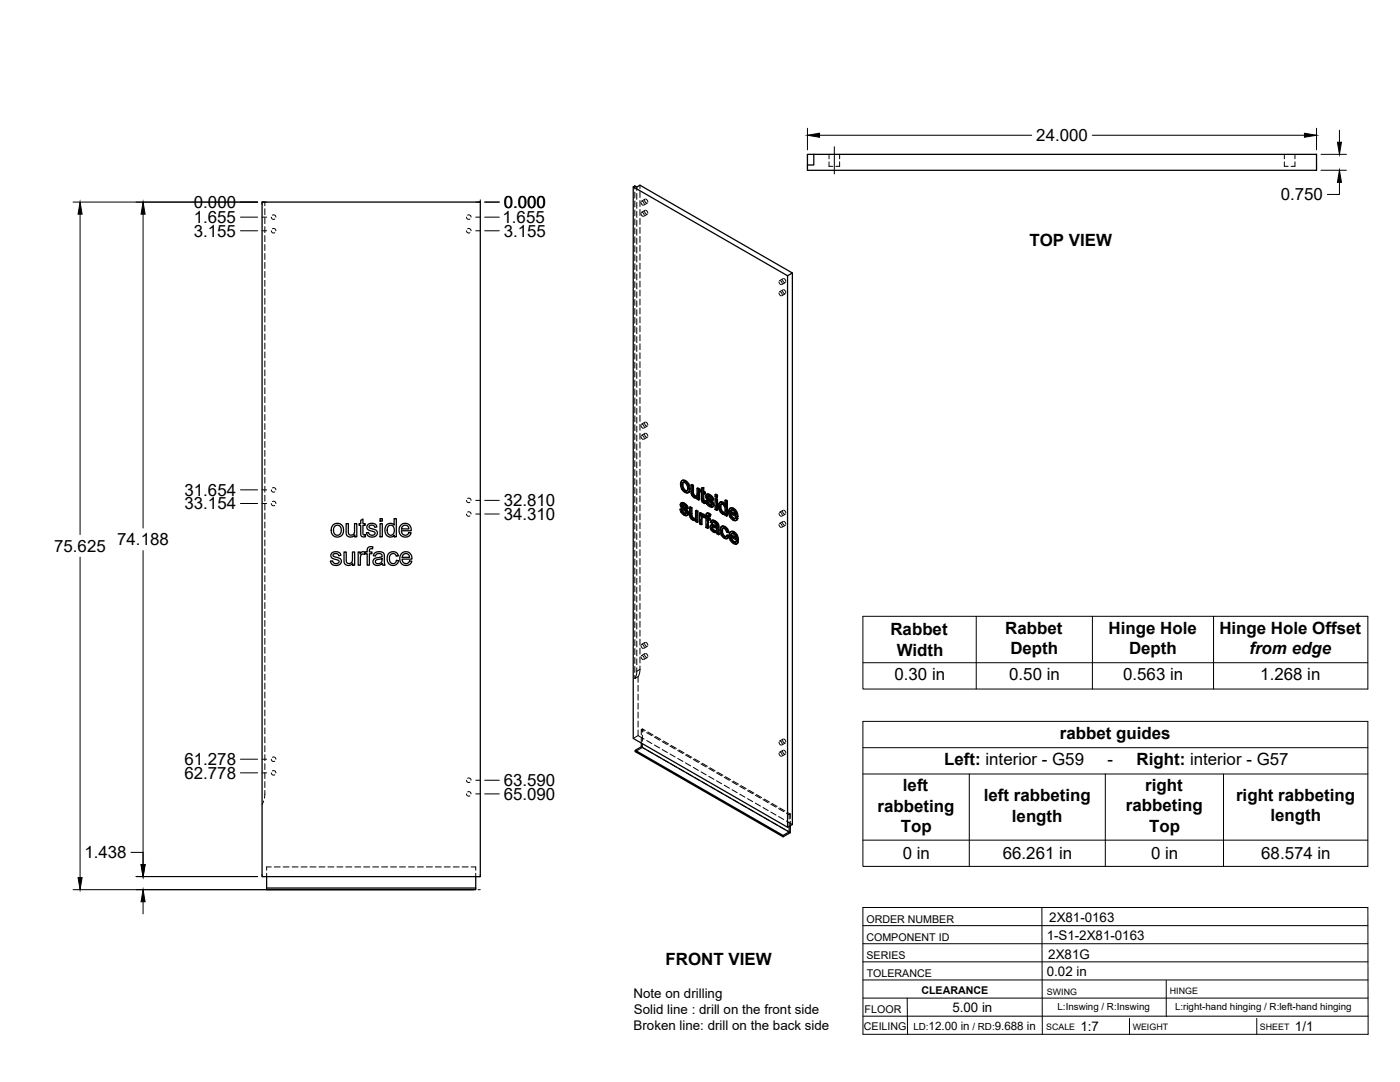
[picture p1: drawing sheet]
<svg xmlns="http://www.w3.org/2000/svg" width="559mm" height="432mm" viewBox="0 0 559 432" stroke-linecap="round" stroke-linejoin="round" font-family="sans-serif">
<!-- layer: Visible -->
<g fill="none" stroke="#000" stroke-width=".51">
<path d="M252.8 74.6v220.1l61.5 35.4v-220.1M324.8 61.6h-2.5v4.2h2.5v-4.2h200.7v6.4h-203.2v-2.2M104.6 80.6h87.1v269.2h-87.1zM316.3 108.9l-2 1.1-61.5-35.4 .6-.4 .8 .5 1.2-.8 60.9 35v220.1l-2 1.1M272.2 191.8l.7-.2 .8 .2zM272.2 191.8l-.6 1.1 .5 2.3 1.5 1.4 .8 .1 .5-.3M272.3 193.6l.3 1.4M272.6 195l.3-.1 .8 .8-.3 .2zM272.8 192.5l-.2 .9M272.9 194.9l-.3-1.5-.3 .1 .2-.8 .5-.2 .9 .5 .5 1.4-.2 1.4-.8 .1M273.4 192l1 1a1.88 1.88 0 0 1 1 2M273.7 195.7l.5 .2"/>
<path d="M273.7 191.8l1.2 1.3M274.6 193.3l.5 1.9 .3-.2-.2 1.2M275.1 195.2l-.2 1.2 .3-.2-.6 .5M275.8 193.5l.7 .4 .3-.2v3.2M276.5 193.9v3.1l.3-.1 .3 .6M276.5 197.1l.3 .6 .3-.2 .5 .4M276.8 197.7l.4 .4h.9l-.3 .1M276.8 193.7l-.6-.4-.4 .2v2.9l.3 1.1 .8 1a.97 .97 0 0 0 1.4 .1v.6l.5 .4M277.2 198.1l.6 .1M278.2 194.9l.6 .4 .4-.2v4.3l-.4 .2v-4.3M278.3 198.6l-.3 .2M279.2 195.1l-.7-.4-.3 .2v2.6l-.4 .7"/>
<path d="M280 195.5l-.5 .1v.6l.5 .3v3.3l.6 .8 .7 .4 .3-.2-.1-.7h-.6M280 194.8l.9-.2v1.5M280.6 194.8v1.5l.3-.2 .6 .3M280.6 196.3l.6 .3 .3-.2v.6l-.3 .2v-.6M280.6 199.7l.7 .2M280.7 200l.8 .1M280.9 194.6l-.9 .2v1.1l-.5-.3M280.9 197v2.6M281.2 197.2l-.6-.4v2.8l.4 .2M281.6 199.8l.6 .3M282.1 197.3l.7-.1 .6 .2M282.3 198.3l.6 .4"/>
<path d="M282.4 198.6l.2 .3a1.23 1.23 0 0 1 1.4 .8l.4 .4M282.4 197.1l-.4 .3M282.5 197.4h.9l.7 .6M282.5 199.9l-.9-.1 .7 1.6 1.3 .9 .9-.1M282.6 198.9l1.5 1.4 .3-.2 .4 .6M282.6 198v.1M282.7 198.4l-.4-.3 1 .3 .6 1 .6 .2M282.8 197.2l-.9 .3-.2 .9 .5 .9 1.7 1.7-.1 .7M283 197.6l.8 .6 .3-.2 .5 .6M283.8 198.2l.5 .6 .3-.2 .2 .9-.3 .1-.2-.8M285.4 199l.3-.1 .7 .3-.4 .2zM285.4 197.4l.3-.2 .7 .4-.4 .2z"/>
<path d="M285.4 199v4.3l.6 .4M285.4 197.4v.8l.6 .4M286.4 199.2v4.3l-.4 .2v-4.3M286.4 197.6v.8l-.4 .2v-.8M289.4 199.7l.6 .3 .3-.1v5.9l-.3 .2v-6M290.3 199.9l-.6-.4-.3 .2v2.1l-.5-.7M133 209.4l1.4-.5a2.66 2.66 0 0 1 2.7 3.7 2.66 2.66 0 0 1-4.5 .6l-.4-1.2a2.87 2.87 0 0 1 .8-2.6zM133.6 210.1l1.1-.5 .6 .1 .6 .6 .3 1.8-.3 .8-.6 .6h-1.3l-.6-.6-.3-1.5zM138.2 209h.8l.1 3.7a1.31 1.31 0 0 0 1.7 .7 1.31 1.31 0 0 0 .7-1.6v-2.8h.9v5.2h-.8v-.8a1.87 1.87 0 0 1-2.2 .9 1.87 1.87 0 0 1-1.2-2.1zM144 207.7l.9-.6v1.9h.9v.7h-.9v3.3l.2 .4h.7l.1 .8h-1.3l-.5-.5-.1-4h-.7v-.7h.7zM146.8 209.4l1.6-.5a1.73 1.73 0 0 1 2 1.4l-.8 .1a1.17 1.17 0 0 0-1.1-.9 1.17 1.17 0 0 0-1.2 .9l.4 .4 2.1 .6a1.59 1.59 0 0 1 .7 2 1.59 1.59 0 0 1-2 .9l-1.5-.3-.7-1.4 .9-.1 .2 .6 .6 .5 1.4-.2a.82 .82 0 0 0 .2-1.1 .82 .82 0 0 0-1.1-.3l-1-.3a1.37 1.37 0 0 1-.7-2.3zM151.7 209h.9v5.2h-.9z"/>
<path d="M151.7 207h.9v1h-.9zM154.3 209.5l1.1-.6a1.86 1.86 0 0 1 1.9 .7v-2.6h.9v7.2h-.8v-.6a2.16 2.16 0 0 1-2.7 .4 2.16 2.16 0 0 1-1.1-2.4zM154.9 210.1l1.3-.5 1 1v2l-.7 .9h-1l-.9-1v-1.4zM160 209.6l1-.7h1.5l1 .7 .5 1 .1 1.2h-3.9l.2 1 .9 .7a1.43 1.43 0 0 0 1.9-1l.9 .1-.4 .9-1 .7h-1.7l-1-.6-.6-.9-.1-1.4zM160.7 210l.6-.4 1.1 .1 .6 .6 .2 .8h-2.9zM271.4 203.2l.6 .3M271.9 200.7l.8-.1 .5 .2M272 203.5l.4-.2 .2 .9-.3 .1zM272.1 201.7l.7 .4M272.2 202l.2 .3a1.21 1.21 0 0 1 1.5 .9l.4 .3M272.3 200.6l-.5 .2M272.3 204.3l.7 .6h.8"/>
<path d="M272.3 200.8h.9l.8 .6M272.4 203.3l-1-.1 .7 1.6 1.3 .9 .9-.1M272.4 202.3l1.5 1.4 .4-.2 .4 .7M272.5 201.4l-.1 .1M272.5 201.8l-.3-.3 1 .3 .5 1 .7 .3M272.6 204.2l.7 .6M272.7 200.6l-1 .3-.2 .8 .6 1 1.6 1.7-.1 .7M272.9 201l.7 .6 .4-.2 .5 .7M273 204.9l.6 .2M273.6 201.6l.6 .6 .3-.1 .2 .8-.3 .2-.2-.9M273.7 205.1h-.1M273.9 203.7l.4 .6 .4-.1 .1 .7"/>
<path d="M274.3 204.3l.2 .7 .3-.1-.2 .5M274.5 205l-.2 .6 .3-.2-.4 .4M275.2 202.4l.7 .4 .3-.2v3.2M275.9 202.8v3.1l.3-.1 .3 .6M275.9 206l.3 .6 .3-.2 .4 .4M276.2 206.6l.4 .4h.9M276.2 202.6l-.7-.4-.3 .2v3l.3 1.1 .8 .9a.97 .97 0 0 0 1.4 .1M276.6 207l.6 .2M277.5 207l-.3 .2M277.6 203.8l.7 .4 .3-.2v4.3l-.3 .2v-4.3M277.7 207.5v.7l.6 .3M277.7 207.5l-.2 .2"/>
<path d="M278.6 204l-.7-.4-.3 .2v2.7l-.4 .7M279.2 204.7l.6 .4 .3-.2v.5l.4-.2M279.8 205.1v.6l.7-.5 .4 .1M280 206.4l.2 2.8-.3 .2v-2.2M280.1 204.9l-.6-.3-.3 .1v4.3l.7 .4M280.2 205.3h.7l.6 .4M280.3 206.1v.1M280.6 205.4l.6 .5M281 206.6l-.8-.5-.2 .3 .3-.2-.1 .8M281.2 200.3l.1 .7M281.2 206.5l.6 .3v3.7l.6 .4M281.2 206.5v-.4l-.2 .5"/>
<path d="M281.2 206.5l-.2 .1M282.2 204.9h.9l.6 .4M282.2 200.1l.3-.2 .3 .8-.3 .2zM282.4 206.6l.7 .4 .3-.2v.6l-.3 .1v-.5M282.5 204.7l-.5 .2M282.5 200.9l.6 .6h.9M282.7 207.3v3.4l-.3 .2v-3.8l.7 .4M282.7 205.7v.7M282.8 205.1l.6 .4 .3-.2-.4 .8 .1-.6M282.8 200.7l.7 .7M283.1 204.9l-.6-.2-.5 .2-.2 1.3-.6-.3 .6-.1M283.2 201.5l.6 .2"/>
<path d="M283.3 206.1a.45 .45 0 0 0-.5-.5 .45 .45 0 0 0-.4 .6v.4l.3-.2 .7 .4M283.8 209.6l.8-.2 1.4 .5M283.9 201.7h-.1M284.1 210.7l.2 .6 .3-.2 .5 .5M284.1 200.3l.4 .6 .3-.2 .2 .8M284.2 210.4l-.1 .3 .3-.2 .2 .6M284.2 209.4l-.5 .2M284.3 211.3l.5 .5h1h-1M284.3 210.3l-.1 .1M284.4 207.7l.8 .4 .3-.2 .8 .6M284.4 210.3l.6 .2a.79 .79 0 0 1 .9 .2 .79 .79 0 0 1 0 1l-.4 .3M284.4 210.3l-.2 .1"/>
<path d="M284.4 210.3v.2M284.5 200.9l.2 .7 .3-.1-.2 .5M284.5 208.4l-.4 .5 .2-.4 .5-.1 1.1 1a.48 .48 0 0 1 0 .8 .48 .48 0 0 1-.7-.3l-.9-.3M284.6 209.4l-1 .3-.2 1 .6 1 1.2 .8a.64 .64 0 0 1 1 .5l.6 .4M284.7 201.6l-.2 .6 .3-.2-.5 .4M284.7 207.6l-.8 .2M285.2 208.1l.8 .5 .3-.1 .4 .5M285.5 207.9l-.8-.3-.9 .3-.3 .5 .6 .5M286 208.6l.4 .6 .3-.2 .2 .7M286.4 209.2l.2 .6 .3-.1 .1 2.9M286.6 209.8l.1 3 .3-.2 .1 .6-.3 .2-.1-.6M287.4 202.4l.3 1.4"/>
<path d="M287.5 200.4h1.2l.6 .6M287.7 201.3h.7l.7 .8 .3 1.3-.3 1.2M287.7 201.3l-.3 1.1 .3-.2 .3 1.4M287.7 203.8l.3-.2 .8 .8-.4 .2zM287.8 201.2l-.1 .1M287.8 200.3l-.5 .2M288 201.1l-.3 1.1M288.1 212l.3 1.4 .3-.2 .7 .8M288.2 210.1l.9 .2 .3-.2 1 1M288.4 213.4l.7 .8h.8M288.4 200.6l.5 .5h.5M288.4 204.6h.7"/>
<path d="M288.5 209.9l-.6 .3M288.6 210.8l-.2 1M288.7 200.4l-.8-.2-.8 .4-.3 2.1 1 2 1 .6 .6-.2v.5l.6 .4M288.8 204.4l.4 .1M289.1 210.3l.8 .7a1.38 1.38 0 0 1 1 1.4l-.3 .1-.5-1.3M289.4 205.1l-.2 .2M289.4 210.1l-.9-.2-.8 .4-.3 1.9 .5 1.3 .6 .9 1 .6h.6M290 213.7l.6 .4M290.6 212.5l-.6-.2-.7-1.3-.9-.2-.3 1.2 .3-.2 .3 1.4M290.6 214.1l.4-.1-.2 .5-.7 .5zM291 214l-.7-.5-.6 .8-.6-.1M291.3 202.9h.9a1.9 1.9 0 0 1 1.8 1.2"/>
<path d="M291.5 204.3l2 1.2-.3-1.1-.9-.9-.6 .2-.2 .6 .3-.2 1.7 1M291.5 212.3h.9a1.89 1.89 0 0 1 1.9 1.2M291.7 213.6l2.1 1.2-.9-1.6a.7 .7 0 0 0-.8-.3 .7 .7 0 0 0-.4 .7l.3-.2 1.7 1M291.8 206.1l.8 .8h.8M291.8 205l.3 .9M292 203.5l-.2 .6M292 215.5l.8 .8h.8M292 214.4l.3 .9M292.2 212.9l-.2 .5M292.5 203l1 1a1.97 1.97 0 0 1 1 2.1M292.6 206.9l.6 .2M292.7 212.4l1 1a1.83 1.83 0 0 1 1 1.8v.2"/>
<path d="M292.8 216.3l.5 .2M292.8 202.8l-.8-.2-1 .7-.2 1.3 .3 1.2 .7 1.1 1.2 .9h.7l.8-.9M293 212.2l-.8-.2-1 .5-.2 1.4 .3 1.3 .8 1.3 1.2 .7 .7-.1 .7-.8M293.3 207l-.1 .1M293.5 216.4l-.2 .1M293.5 206.6l.7 .5M293.7 204.3l.5 1.9 .3-.1-.3 .1M293.7 216l.7 .5M293.9 213.7l.5 1.9 .3-.2-.3 .2M294.2 206.4l-2.8-1.6 .4 1.3 .3-.2 .8 .9M294.4 215.8l-2.8-1.6 .4 1.3 .3-.2 .8 .8M294.5 206.9l-.7 .8"/>
<path d="M294.5 206.9l-.6-.5-.7 .7M294.7 216.3l-.7 .8M294.7 216.3l-.7-.5-.7 .7M132.4 220.7l1.6-.5a1.73 1.73 0 0 1 2.1 1.4l-.9 .2a1.21 1.21 0 0 0-1.1-.9 1.21 1.21 0 0 0-1.2 .8l.4 .4 2.1 .6a1.59 1.59 0 0 1 .7 2.1 1.59 1.59 0 0 1-1.9 .9l-1.5-.4-.8-1.3 .9-.2 .2 .7 .6 .4 1.4-.2a.82 .82 0 0 0 .2-1.1 .82 .82 0 0 0-1-.3l-1.1-.3a1.37 1.37 0 0 1-.7-2.3zM137.3 220.3h.9v3.8a1.31 1.31 0 0 0 1.7 .7 1.31 1.31 0 0 0 .8-1.7v-2.8h.9v5.3h-.8v-.8a1.87 1.87 0 0 1-2.3 .8 1.87 1.87 0 0 1-1.2-2.1zM143 220.3h.8v.8a1.27 1.27 0 0 1 2-.7l.8-.1v-1.2a1.55 1.55 0 0 1 2.2-.9l-.1 .8a.81 .81 0 0 0-.9 0 .81 .81 0 0 0-.4 .8v.5h1.1v.7h-1.1v4.6h-.8v-4.6h-.8v-.4l-.3 .7-.5-.2a1.23 1.23 0 0 0-1.2 1.7v2.8h-.8zM149.5 220.8l1.6-.6 1.2 .1 .8 .4 .6 4.9h-.9l-.2-.7-1.2 .7h-1.2l-.9-.4-.4-.7a1.74 1.74 0 0 1 2-2l.6-.1a.8 .8 0 0 0 1-.8 .8 .8 0 0 0-1.1-.7l-1 .2-.5 .8-.9-.1zM150.1 223.5l2.4-.6a1.59 1.59 0 0 1-.6 1.8 1.59 1.59 0 0 1-1.9-.1l-.2-.5zM155.2 220.9l1-.6h1.5l.9 .6 .4 .9-.8 .2a1.47 1.47 0 0 0-2-.9 1.47 1.47 0 0 0-.8 2l.2 .9 .7 .8h1.2l.7-1.2 .9 .1-.4 1.1a2.47 2.47 0 0 1-3.2 .4 2.47 2.47 0 0 1-.9-3.1zM160.3 220.9l1-.6h1.5l.9 .6 .6 1.1 .1 1.1h-3.9l.2 1 .8 .7a1.43 1.43 0 0 0 2-.9l.9 .1-.4 .7-1 .8-1.7 .1-1-.6-.7-1.8v-1.1zM161 221.3l.6-.3h1l.6 .5 .3 .9h-3zM256 296.5v1.5l-2.4 1.4v.6l59 33.9v-.5l-59-34"/>
<path d="M256 298l59 34-2.4 1.4M315 329.8v2.2M315.4 329.5v2.8l-2.8 1.6M106.4 349.8v5.2h83.5v-.6h-83.5M189.9 349.8v4.6"/>
</g>
<!-- layer: Hidden -->
<g fill="none" stroke="#000" stroke-width=".4">
<path d="M253.4 74.2v1.3M253.4 76.6v2.4M254.2 74.7v1.3M254.2 77.2v2.4M255.4 73.9v1.4M255.4 76.5v2.3M257.3 79.9l.2 .7 .6 .5M257.5 79.5l-1.5 .8M257.7 79.4l.7 .6 .2 .6M330.9 64.6v1.8h1.5M330.9 61.6v1.8M335.1 64.6v1.8h-1.5"/>
<path d="M335.1 61.6v1.8M512.6 64.6v1.8h1.6M512.6 61.6v1.8M516.9 64.6v1.8h-1.6M516.9 61.6v1.8M105.7 80.6v1.5M105.7 83.3v2.4M105.7 86.9v2.4M105.7 90.4v2.4M105.7 94v2.4M105.7 97.6v2.4M108.3 92.1l.5 .8h.9"/>
<path d="M108.3 86.7l.5 .7h.9M108.8 91.3l.9 .1 .4 .7M108.8 85.9h.9l.4 .8M186.2 92.1l.4 .8h1M186.2 86.7l.4 .7h1M186.6 91.3l1 .1 .4 .7M186.6 85.9h1l.4 .8M253.4 80.2v2.4M253.4 83.8v2.4M253.4 87.4v2.3M253.4 90.9v2.4M253.4 94.5v2.4"/>
<path d="M253.4 98.1v2.4M254.2 80.8v2.3M254.2 84.3v2.4M254.2 87.9v2.4M254.2 91.5v2.4M254.2 95.1v2.3M254.2 98.6v2.4M255.4 80v2.4M255.4 83.6v2.4M255.4 87.2v2.4M255.4 90.7v2.4M255.4 94.3v2.4"/>
<path d="M255.4 97.9v2.4M255.8 85.2l.4 .8 .5 .4M255.8 80.7l.4 .8 .5 .4M256.3 84.7l.6 .5 .2 .7M256.3 80.3l.6 .4 .2 .7M257.3 84.3l.2 .7 .6 .5M257.5 83.9l-1.5 .9M257.7 83.9l.7 .6 .2 .6M258.4 85.5l-1.5 .8M258.4 81l-1.5 .9M105.7 101.2v2.3M105.7 104.7v2.4"/>
<path d="M105.7 108.3v2.4M105.7 111.9v2.4M105.7 115.5v2.3M105.7 119v2.4M253.4 101.7v2.3M253.4 105.2v2.4M253.4 108.8v2.4M253.4 112.4v2.3M253.4 116v2.3M253.4 119.5v2.4M254.2 102.2v2.4M254.2 105.8v2.4"/>
<path d="M254.2 109.3v2.4M254.2 112.9v2.4M254.2 116.5v2.4M255.4 101.5v2.3M255.4 105v2.4M255.4 108.6v2.4M255.4 112.2v2.4M255.4 115.7v2.4M255.4 119.3v2.4M310.9 116.9l.2 .7 .7 .5M310.9 112.4l.2 .7 .7 .5M311.4 116.4l.6 .5 .2 .7"/>
<path d="M311.4 112l.6 .4 .2 .8M312.4 116.1l.2 .6 .6 .5M312.4 111.6l.2 .7 .6 .5M312.6 115.6l-1.5 .9M312.6 111.2l-1.5 .8M312.8 115.6l.6 .4 .2 .8M312.8 111.2l.6 .4 .2 .7M313.5 117.2l-1.5 .8M313.5 112.8l-1.5 .8M105.7 122.6v2.4M105.7 126.2v2.3M105.7 129.8v2.3"/>
<path d="M105.7 133.3v2.4M105.7 136.9v2.4M253.4 123.1v2.4M253.4 126.7v2.3M253.4 130.2v2.4M253.4 133.8v2.4M253.4 137.4v2.4M254.2 120.1v2.3M254.2 123.6v2.4M254.2 127.2v2.4M254.2 130.8v2.4M254.2 134.3v2.4"/>
<path d="M254.2 137.9v2.4M255.4 122.9v2.4M255.4 126.5v2.3M255.4 130v2.4M255.4 133.6v2.4M255.4 137.2v2.4M105.7 140.5v2.3M105.7 144v2.4M105.7 147.6v2.4M105.7 151.2v2.3M105.7 154.7v2.4M105.7 158.3v2.4"/>
<path d="M253.4 140.9v2.4M253.4 144.5v2.4M253.4 148.1v2.4M253.4 151.7v2.4M253.4 155.2v2.4M253.4 158.8v2.4M254.2 141.5v2.4M254.2 145.1v2.3M254.2 148.6v2.4M254.2 152.2v2.4M254.2 155.8v2.4M254.2 159.3v2.4"/>
<path d="M255.4 140.8v2.3M255.4 144.3v2.4M255.4 147.9v2.4M255.4 151.5v2.4M255.4 155v2.4M255.4 158.6v2.4M105.7 161.9v2.4M105.7 165.5v2.3M105.7 169v2.4M105.7 172.6v2.4M105.7 176.2v2.4M105.7 179.7v2.4"/>
<path d="M253.4 162.4v2.4M253.4 165.9v2.4M253.4 169.5v2.4M253.4 173.1v2.4M253.4 176.7v2.3M254.2 162.9v2.4M254.2 166.5v2.4M254.2 170.1v2.3M254.2 173.6v2.4M254.2 177.2v2.4M255.4 162.2v2.4M255.4 165.8v2.3"/>
<path d="M255.4 169.3v2.4M255.4 172.9v2.4M255.4 176.5v2.4M255.8 174.2l.4 .8 .5 .3M255.8 169.7l.4 .8 .5 .4M256.3 173.7l.6 .4 .2 .8M256.3 169.3l.6 .4 .2 .8M257.3 173.3l.2 .7 .6 .5M257.3 168.9l.2 .7 .6 .5M257.5 172.9l-1.5 .9M257.5 168.5l-1.5 .8M257.7 172.9l.7 .6 .2 .6"/>
<path d="M257.7 168.4l.7 .6 .2 .6M258.4 174.5l-1.5 .8M258.4 170l-1.5 .9M105.7 183.3v2.4M105.7 186.9v2.4M105.7 190.5v2.3M105.7 194v2.4M105.7 197.6v2.4M108.3 195.5l.3 .7 1.1 .1M108.8 194.7l.9 .1 .4 .7M186.2 199.7l.4 .8h1M186.6 198.9h1l.4 .8"/>
<path d="M253.4 180.2v2.4M253.4 183.8v2.4M253.4 187.4v2.4M253.4 191v2.3M253.4 194.5v2.4M253.4 198.1v2.4M254.2 180.8v2.4M254.2 184.4v2.3M254.2 187.9v2.4M254.2 191.5v2.4M254.2 195.1v2.4M254.2 198.6v2.4"/>
<path d="M255.4 180v2.4M255.4 183.6v2.4M255.4 187.2v2.4M255.4 190.8v2.3M255.4 194.3v2.4M255.4 197.9v2.4M271.9 193.1l.5 1.9-.3 .2M272.4 195l1.3 1.3-.3 .2M272.5 191.6l-.9 1.7M272.8 192.5l-.2 .1M272.9 192.4h.8l-.3 .2M273.7 192.4l.8 .9-.3 .2"/>
<path d="M273.7 196.3l.9 .3-.3 .1M274.5 195.7l-.3 .2M274.5 193.3l.3 1.4-.3 .2M274.8 194.7l-.1 .8-.5 .4M274.9 196.5l-.3 .1M276.2 193.3v3.4l-.3 .2M276.2 196.7l.2 .7-.3 .1M276.4 197.4l.4 .6-.3 .1M276.8 198l.6 .5-.3 .1M277.4 198.5l.7 .2 .5-.3-.3 .2M278.1 198.1h.1M278.3 198l-.4 .2"/>
<path d="M278.4 198.6h-.1M278.4 197.8l-.3 .3M278.5 194.7v2.8l-.4 .5M278.6 198.4v.7l-.3 .1M278.6 199.1l.6 .3M279.8 196l.5 .3-.3 .2M279.8 195.4v.6l-.3 .2M280 195.5l.3 .2M280.3 196.3l.1 3.3-.4 .2M280.3 194.6v1.1l-.3 .2M280.4 199.6l.2 .5-.3 .2M280.6 196.8l.3-.2v.4"/>
<path d="M280.9 196.6l.6 .4M281.9 199.7l.5 1.3-.3 .1M282 197.8l.1 .7-.3 .2M282.1 197.4l-.4 .6M282.1 198.5l.5 .6-.4 .2M282.3 197.2l-.5 .4M282.5 198l.3-.2-.2 .2M282.6 199.1l1.5 1.6-.3 .2M282.7 197.9l-.3 .1M282.8 197.8l.6 .2-.3 .2M283.4 198l.6 .5-.3 .2M284 198.5l.2 .7-.3 .2"/>
<path d="M284.2 199.2l.6 .3M285.7 197.2v.9l-.3 .1M285.7 198.9v1.5M285.7 198.1l.7 .3M289.7 199.5v2.1l-.3 .2M105.7 201.2v2.4M105.7 204.7v2.4M105.7 208.3v2.4M105.7 211.9v2.4M105.7 215.5v2.3M105.7 219v2.4M108.3 201l.6 .8 .8-.1"/>
<path d="M108.8 200.2h.9l.4 .7M186.2 205.1l.4 .8h1M186.6 204.3l1 .1 .4 .7M253.4 201.7v2.3M253.4 205.3v2.3M253.4 208.8v2.4M253.4 212.4v2.4M253.4 216v2.3M253.4 219.5v2.4M254.2 202.2v2.4M254.2 205.8v2.4M254.2 209.4v2.4"/>
<path d="M254.2 212.9v2.4M254.2 216.5v2.4M255.4 201.5v2.4M255.4 205v2.4M255.4 208.6v2.4M255.4 212.2v2.4M255.4 215.8v2.3M255.4 219.3v2.4M271.7 203.1l.5 1.3-.3 .2M271.8 201.3l.2 .6-.3 .2M271.9 200.8l-.4 .6M272 201.9l.4 .6-.3 .2"/>
<path d="M272.1 200.6l-.5 .4M272.2 204.4l1.1 1-.3 .1M272.3 201.4l.3-.2-.1 .2M272.4 202.5l1.6 1.6-.3 .2M272.6 201.3l-.4 .2M272.6 201.2l.6 .2-.3 .2M273.2 201.4l.6 .6-.3 .1M273.3 205.4l.8 .2-.3 .2M273.8 204.9h.2M273.8 202l.3 .6-.4 .2M274 204.1l.2 .5-.3 .1M274 204.9l-.3 .2 .3-.2"/>
<path d="M274.1 202.6l.6 .3M274.2 204.6l-.2 .3M274.5 205.6h-.4M275.5 202.2l.1 3.4-.3 .2M275.6 205.6l.2 .7-.3 .2M275.8 206.3l.4 .6-.3 .2M276.2 206.9l.6 .5-.3 .2M276.8 207.4l.7 .2 .5-.3-.2 .2M277.5 207h.1M277.7 206.9l-.4 .2M277.8 206.7l-.3 .3M277.9 203.6v2.6l-.4 .7"/>
<path d="M278 207.3v.7l-.3 .2M278 208l.6 .3M279.5 207.3v1.6l-.3 .1M279.5 208.9l.7 .3M279.5 204.6v1.5M280.1 206.1l.8-.1-.3 .2M280.1 205.4v.1M280.3 206.1l.2-.2-.3 .2M280.4 205.2l-.6 .5M280.6 200.1l.5 .5-.3 .1M280.9 206l.4 .4M281.1 200.6l.5 .2"/>
<path d="M281.2 206.1l.3-.2-.2 .5M281.5 205.7v.1M281.5 206.3l.6 .3-.3 .2M281.5 205.9l-.2 .5M281.5 205.7l-.3 .3M281.8 205.8l.3 .2M282.1 209v1.3l-.3 .2M282.1 210.3l.6 .4M282.1 206.6v1.3M282.2 205l-.1 1-.3 .2M282.3 204.7l-.5 .4M282.4 201l1.1 1-.3 .1"/>
<path d="M282.4 207.1l.3-.2v.4M282.5 205.7l.4-.2-.2 .2M282.7 206.9l.7 .5M282.9 205.5l.4 .1-.4 .2M283.3 205.6l.3 .3M283.5 202l.8 .2-.3 .2M283.7 210.1l.4 1.1-.4 .2M283.8 208.2l.6 .5M283.8 209.6l-.4 .7M284 201.5h.1M284 209.4l-.5 .4M284.1 211.2l.9 .9-.3 .2"/>
<path d="M284.1 207.7l-.6 .7M284.1 200.7l.2 .5-.3 .1M284.2 201.5l-.3 .2 .2-.2M284.2 207.6l-.4 .3M284.3 201.2l-.2 .3M284.4 208.4l.4-.2-.3 .2M284.5 210.2l.2-.1zM284.5 210.2l-.2 .1M284.6 210.1l-.4 .2M284.6 202.2h-.3M284.7 210.1l1.6 .5-.3 .2M284.8 208.2l.6 .2-.3 .2"/>
<path d="M285 212.1l.7 .2-.3 .2M285.4 208.4l.7 .7-.3 .2M285.7 212.3l.7-.1-.4 .2M285.7 201.6v1.6l-.3 .1M285.7 203.2l.7 .3M286 209.9l.3 .1M286 211.7l-.3 .2M286.1 209.1l.2 .7-.3 .2M286.2 211.5l-.4 .3M286.3 210.6l-.1 .9-.3 .2M286.3 209.8l-.3 .4M286.4 212.2l.1 .7-.3 .1"/>
<path d="M286.5 212.9l.6 .3M287.1 201.8l.2 1.3-.3 .2M287.3 200.7l-.2 1.1-.3 .2M287.3 203.1l.6 1.1-.4 .2M287.6 200.3l-.6 .6M287.7 211.4l.5 2-.3 .1M287.9 204.2l.8 .8-.3 .1M287.9 210.3l-.2 1.1-.3 .2M288 201.1h.7l-.3 .2M288 201.1l-.2 .1M288 201.1h.1M288.1 201l-.3 .2"/>
<path d="M288.2 213.4l1.2 1.2-.3 .2M288.2 210l-.6 .5M288.6 210.8l-.2 .1M288.7 210.7l.8 .1-.4 .1M288.7 205l.6 .1 .4-.2-.3 .2M288.7 201.1l.8 .8-.4 .2M289.4 201.1l.3 .5M289.4 214.6l1 .2M289.5 210.8l.5 .5-.3 .2M289.5 201.9l.3 1.5-.4 .2M289.5 205.1h-.1M289.7 204.9v.6l-.3 .1"/>
<path d="M289.7 205.5l.6 .3M289.8 203.4l-.2 .7-.4 .4 .3-.1M290 211.3l.3 .8-.3 .2M290 214.1l-.1 .1M290.3 212.1l.6 .3M290.3 213.5l-.6 .8M291.1 204.1l.5 1.9-.3 .2M291.3 213.5l.5 1.9-.3 .2M291.4 204.8l.4-.1v.3M291.6 206l1.3 1.4-.4 .1M291.6 202.7l-.8 1.6M291.6 214.2l.4-.2v.4"/>
<path d="M291.8 204.7l2.7 1.5M291.8 215.4l1.3 1.3-.3 .2M291.8 212.1l-.8 1.6M292 214l2.7 1.6M292 203.5l-.2 .1M292.1 203.4l.7 .1-.3 .1M292.2 212.9h-.2M292.3 212.7l.8 .1-.4 .2M292.8 203.5l.8 .8-.3 .2M292.9 207.4l1 .2-.3 .2M293.1 212.8l.7 .9-.3 .2M293.1 216.7l1 .3-.3 .2"/>
<path d="M293.4 206.9h.1M293.5 206.9l-.2 .1M293.5 205.1l.4 .2M293.6 206.8l-.4 .2M293.6 204.3l.3 1-.4 .2M293.7 216.3h-.1M293.7 216.3l-.2 .1M293.7 214.4l.4 .3M293.8 216.2l-.4 .2M293.8 213.7l.3 1-.3 .1M293.9 206.4l-.4 .5M294 215.8l-.3 .5"/>
<path d="M294.1 207.5l-.2 .1M294.3 216.9l-.2 .1M310.9 204.9l.2 .6 .7 .5M310.9 209.3l.2 .7 .7 .5M311.4 204.4l.6 .5 .2 .7M311.4 208.9l.6 .4 .2 .8M312.4 204l.2 .7 .6 .5M312.4 208.5l.2 .7 .6 .5M312.6 203.6l-1.5 .8M312.6 208.1l-1.5 .8M312.8 203.6l.6 .4 .2 .8M312.8 208l.6 .5 .2 .7"/>
<path d="M313.5 205.2l-1.5 .8M313.5 209.6l-1.5 .9M105.7 222.6v2.4M105.7 226.2v2.4M105.7 229.7v2.4M105.7 233.3v2.4M105.7 236.9v2.4M253.4 223.1v2.4M253.4 226.7v2.4M253.4 230.3v2.3M253.4 233.8v2.4M253.4 237.4v2.4"/>
<path d="M254.2 220.1v2.4M254.2 223.6v2.4M254.2 227.2v2.4M254.2 230.8v2.4M254.2 234.4v2.3M254.2 237.9v2.4M255.4 222.9v2.4M255.4 226.5v2.4M255.4 230.1v2.3M255.4 233.6v2.4M255.4 237.2v2.4M105.7 240.5v2.3"/>
<path d="M105.7 244v2.4M105.7 247.6v2.4M105.7 251.2v2.4M105.7 254.8v2.3M105.7 258.3v2.4M253.4 241v2.4M253.4 244.5v2.4M253.4 248.1v2.4M253.4 251.7v2.4M253.4 255.2v2.4M253.4 258.8v2.4M254.2 241.5v2.4"/>
<path d="M254.2 245.1v2.4M254.2 248.6v2.4M254.2 252.2v2.4M254.2 255.8v2.4M254.2 259.4v2.3M255.4 240.8v2.4M255.4 244.3v2.4M255.4 247.9v2.4M255.4 251.5v2.4M255.4 255.1v2.4M255.4 258.6v2.4M255.8 257.6l.4 .8 .5 .4"/>
<path d="M256.3 257.2l.6 .4 .2 .7M257.3 256.8l.2 .7 .6 .5M257.5 256.3l-1.5 .9M257.7 256.3l.7 .6 .2 .6M258.4 257.9l-1.5 .9M105.7 261.9v2.4M105.7 265.5v2.3M105.7 269v2.4M105.7 272.6v2.4M105.7 276.2v2.4M105.7 279.8v2.3M253.4 262.4v2.4"/>
<path d="M253.4 266v2.4M254.2 266.5l-.1 2.5-.7 1.8M254.2 263v2.3M254.7 270v2.3M254.7 273.5v2.4M254.7 277.1v2.3M255.4 265.8l-.2 3a2.51 2.51 0 0 1-1.8 2v-1.3M255.4 262.2v2.4M255.8 262.1l.4 .8 .5 .3M256.3 261.6l.6 .4 .2 .8M257.3 261.2l.2 .7 .6 .5M257.5 260.8l-1.5 .8"/>
<path d="M257.7 260.8l.7 .5 .2 .7M258.4 262.4l-1.5 .8M105.7 283.3v2.4M105.7 286.9v2.4M105.7 290.5v2.4M105.7 294v2.4M105.7 297.6v2.4M254.7 291.3v2.3l2.4 1.4M254.7 280.6v2.4M254.7 284.2v2.4M254.7 287.8v2.4M254.7 293.6l-1.9 1.1"/>
<path d="M256 294.4v2.1M256 291.1l1.1 .7M256.4 292.2v-1.3l-.4 .2v2.1M256.4 298.3l-2.8 1.7M256.4 293.4v2.4M256.4 297v1.3M256.4 290.9l1.2 .6M256.4 298.3l1.2 .7M258.1 292.4l2.1 1.2M258.1 295.6l2.1 1.1M258.6 292.1l2 1.2M258.6 299.6l2 1.1"/>
<path d="M261.2 294.2l2.1 1.2M261.2 297.3l2.1 1.2M261.7 293.9l2 1.2M264.3 296l2.1 1.2M264.3 299.1l2.1 1.2M264.8 295.7l2 1.2M267.4 297.8l2.1 1.1M267.9 297.5l2 1.2M270.5 299.5l2.1 1.2M271 299.3l2 1.2M310.9 296.2l.2 .7 .7 .5M311.4 295.7l.6 .5 .2 .7"/>
<path d="M312.4 295.4l.2 .6 .6 .5M312.4 299.8l.2 .7 .6 .5M312.6 294.9l-1.5 .9M312.6 299.4l-1.5 .8M312.8 294.9l.6 .4 .2 .8M312.8 299.4l.6 .4 .2 .7M313.5 296.5l-1.5 .8M105.2 319.7l-.6 1.4M105.7 315.5l-.2 3M105.7 301.2v2.4M105.7 304.8v2.3M105.7 308.3v2.4"/>
<path d="M105.7 311.9v2.4M108.3 303l.5 .8h.9M108.3 308.4l.5 .8h.9M108.8 302.2h.8l.5 .8M108.8 307.7h.9l.4 .7M186.2 311.4l.4 .8h1M186.2 316.8l.4 .8h1M186.6 310.6h1l.4 .8M186.6 316l1 .1 .4 .7M261.7 301.3l2 1.2M264.8 303.1l2 1.2M267.4 300.9l2.1 1.2"/>
<path d="M267.9 304.9l2 1.2M270.5 302.7l2.1 1.2M271 306.7l2 1.2M273.6 301.3l2.1 1.2M273.6 304.5l2.1 1.1M274.1 301.1l2 1.1M274.1 308.5l2 1.1M276.7 303.1l2.1 1.2M276.7 306.2l2.1 1.2M277.2 302.8l2 1.2M277.2 310.2l2 1.2M279.8 304.9l2.1 1.2"/>
<path d="M279.8 308l2.1 1.2M280.3 304.6l2 1.2M280.3 312l2 1.2M282.9 306.7l2.1 1.1M282.9 309.8l2.1 1.2M283.4 306.4l2 1.2M283.4 313.8l2 1.2M286 308.4l2.1 1.2M286 311.6l2.1 1.2M286.4 308.2l2.1 1.2M286.4 315.6l2.1 1.2M289.1 310.2l2 1.2"/>
<path d="M289.1 313.4l2 1.2M289.5 310l2.1 1.2M289.5 317.4l2.1 1.2M292.2 312l2 1.2M292.2 315.2l2 1.2M292.7 311.7l2 1.2M292.7 319.2l2 1.2M295.3 313.8l2 1.2M295.3 316.9l2 1.2M295.7 313.5l2.1 1.2M298.4 315.6l2 1.2M298.4 318.7l2 1.2"/>
<path d="M298.8 315.3l2.1 1.2M301.5 317.4l2 1.1M301.9 317.1l2.1 1.2M304.6 319.1l2 1.2M305 318.9l2.1 1.2M310.9 300.6l.2 .7 .7 .5M311.4 300.2l.6 .4 .2 .8M313.5 300.9l-1.5 .9M295.7 321l2.1 1.1M298.8 322.7l2.1 1.2M301.5 320.5l2 1.2M301.9 324.5l2.1 1.2"/>
<path d="M304.6 322.3l2 1.2M305 326.3l2.1 1.2M307.7 320.9l2 1.2M307.7 324.1l2 1.2M308.1 320.7l2.1 1.1M308.1 328.1l2.1 1.2M310.8 322.7l2 1.2M310.8 325.9l2 1.1M311.2 322.4l2.1 1.2M311.2 329.9l2.1 1.1M313.9 324.5l1.1 .6 .4-.2M313.9 327.6l2.4 1.4"/>
<path d="M314.3 324.2l1.1 .7M314.3 331.6l1.1 .7M315 325.1v1.8M315 328v1.8M315.4 324.9v1.7M315.4 327.8v1.7M106.4 348.5v1.3M108.3 346h-1.9v1.3M109.5 346h2.3M113 346h2.4M116.6 346h2.4M120.2 346h2.4"/>
<path d="M123.7 346h2.4M127.3 346h2.4M130.9 346h2.4M134.5 346h2.3M138 346h2.4M141.6 346h2.4M145.2 346h2.4M148.8 346h2.3M152.3 346h2.4M155.9 346h2.4M159.5 346h2.3M163 346h2.4"/>
<path d="M166.6 346h2.4M170.2 346h2.4M173.8 346h2.3M177.3 346h2.4M180.9 346h2.4M184.5 346h2.4M188 346h1.9v1.3M189.9 348.5v1.3"/>
</g>
<!-- layer: Reference -->
<g fill="none" stroke="#000" stroke-width=".4">
<path d="M191.7 79.7v.9h-.9M322.3 61.6v2.1M322.3 65.8v2.2M525.5 61.6v2.1M525.5 65.8v2.2M104.6 80.6h1.8M104.6 86.7h1.8M104.6 92.1h1.8M105.5 80.6h-.9v1M189.9 80.6h1.8M189.9 86.7h1.8M189.9 92.1h1.8"/>
<path d="M104.6 195.5h1.8M189.9 199.7h1.8M104.6 200.9h1.8M189.9 205.1h1.8M104.6 303h1.8M104.6 308.4h1.8M189.9 311.4h1.8M189.9 316.8h1.8M104.6 348.9v.9h.9M190.8 355h.9M191.7 348.9v.9h-.9"/>
</g>
<!-- layer: Hidden Narrow -->
<path d="M276.2 196l-.4 .2M278.5 197l-.3 .2M280.3 198.8l-.3 .1M273.3 203.5l-.3 .1M275.5 204.9l-.3 .2M277.9 205.9l-.3 .2M282.1 205.6l-.3 .1M283.5 200l-.3 .2M285.3 210.3l-.3 .2M286.3 210.9l-.3 .1M255.4 267.1l-1.2 .8" fill="none" stroke="#000" stroke-width=".4"/>
<!-- layer: Visible Narrow -->
<path d="M276.8 196.1l-.3 .2M280.9 199.2l-.3 .1M283.5 199.2l-.3 .2M273.3 202.6l-.3 .2M276.2 205l-.3 .2M282.7 206l-.3 .2M285.2 209.6l-.3 .2M287 210.3l-.4 .2M287 211.3l-.4 .2" fill="none" stroke="#000" stroke-width=".4"/>
<!-- layer: Titleblock -->
<path d="M344.4 362.2h201.6l.1 50.6h-201.7zM344.4 376.6h201.6M344.4 369.4h201.6M415.9 362.2l.1 50.6M344.4 383.9h201.6M344.4 398.3h201.6M344.4 391.1h201.6M362.1 398.3l.1 14.4M465.5 391.3v14.4M344.4 405.5h201.7M450.8 406.4v6.4M501.6 406.4v6.4" fill="none" stroke="#000" stroke-width=".4"/>
<!-- layer: Custom Tables -->
<path d="M344.4 246h201.6v29h-201.6zM389.7 246v29M436 246v29M484.4 246v29M344.4 264.5h201.6M344.4 287.9h201.6v57.9h-201.6zM344.4 298.4h201.6M344.4 308.9h201.6M386.9 308.9v36.9M441.2 308.9v36.9M488.4 308.9v36.9M344.4 335.3h201.6" fill="none" stroke="#000" stroke-width=".4"/>
<!-- layer: FD_Dimensions -->
<g fill="none" stroke="#000" stroke-width=".4">
<path d="M322.3 51.2v8.6M327.1 54h84.7M436 54h84.7M525.5 51.2v8.6M534.6 51.9v4.9M527.3 61.6h10.1M527.3 67.9h10.1M534.6 72.8v4.8h-4.8M29.2 80.6h73.6M32 85.5v127.8M57.1 85.5v125.2M96 86.7h6.8"/>
<path d="M96 92.1h6.8M193.5 80.6h5.8M193.5 86.7h5.8M193.5 92.1h5.8M96 195.5h6.8M193.5 199.7h5.8M57.1 219.7v125.3M96 200.9h6.8M193.5 205.1h5.8M32 222.3v127.9M96 303h6.8M96 308.4h6.8"/>
<path d="M193.5 311.4h5.8M193.5 316.8h5.8M29.2 355h159.8M52.3 340.2h4.8M54.3 349.8h48.5M57.1 359.9v4.8"/>
</g>
<path d="M322.3 54l4.8-.8v1.6zM520.7 53.2l4.8 .8-4.8 .8zM533.8 56.8h1.6l-.8 4.8zM534.6 67.9l.8 4.9h-1.6zM32 80.6l.8 4.9h-1.6zM57.1 80.6l.8 4.9h-1.6zM31.2 350.2h1.6l-.8 4.8zM56.3 345h1.6l-.8 4.8zM57.1 355l.8 4.9h-1.6z" fill="#000" stroke="#000" stroke-width=".4"/>
<!-- layer: Smart Centers -->
<path d="M333 58.5v10.9" fill="none" stroke="#000" stroke-width=".4"/>
<g font-size="6.7">
<text x="413.6" y="56.3">24.000</text>
<text x="77.4" y="83">0.000</text>
<text x="201" y="83">0.000</text>
<text x="511.2" y="80">0.750</text>
<text x="77.3" y="89">1.655</text>
<text x="200.6" y="89">1.655</text>
<text x="77.3" y="94.5">3.155</text>
<text x="201" y="94.5">3.155</text>
<text x="410.9" y="98.2">TOP VIEW</text>
<text x="73.6" y="197.9">31.654</text>
<text x="73.6" y="203.3">33.154</text>
<text x="201" y="202.1">32.810</text>
<text x="201" y="207.5">34.310</text>
<text x="21.6" y="220.2">75.625</text>
<text x="46.8" y="217.6">74.188</text>
<text x="355.4" y="253.6">Rabbet</text>
<text x="401.2" y="252.9">Rabbet</text>
<text x="442.5" y="252.9">Hinge Hole</text>
<text x="486.7" y="252.9">Hinge Hole Offset</text>
<text x="357.9" y="261.6">Width</text>
<text x="403.3" y="261">Depth</text>
<text x="450.6" y="261">Depth</text>
<text x="498.7" y="261">from edge</text>
<text x="357" y="271.4">0.30 in</text>
<text x="402.8" y="271.4">0.50 in</text>
<text x="448.3" y="271.4">0.563 in</text>
<text x="503" y="271.4">1.268 in</text>
<text x="423" y="294.8">rabbet guides</text>
<text x="73.6" y="305.4">61.278</text>
<text x="376.9" y="305.4">Left: interior - G59</text>
<text x="442.1" y="305.4">-</text>
<text x="453.7" y="305.4">Right: interior - G57</text>
<text x="73.6" y="310.8">62.778</text>
<text x="201.1" y="313.8">63.590</text>
<text x="360.4" y="315.8">left</text>
<text x="457.1" y="315.8">right</text>
<text x="201.1" y="319.2">65.090</text>
<text x="350.3" y="323.9">rabbeting</text>
<text x="392.7" y="319.8">left rabbeting</text>
<text x="449.4" y="323.8">rabbeting</text>
<text x="493.4" y="319.8">right rabbeting</text>
<text x="403.9" y="327.9">length</text>
<text x="507" y="327.8">length</text>
<text x="359.5" y="331.9">Top</text>
<text x="458.6" y="331.9">Top</text>
<text x="33.7" y="342.5">1.438</text>
<text x="360.3" y="342.9">0 in</text>
<text x="400.3" y="342.9">66.261 in</text>
<text x="459.4" y="342.9">0 in</text>
<text x="503.4" y="342.9">68.574 in</text>
<text x="265.7" y="385.2">FRONT VIEW</text>
</g>
<g font-size="5.3">
<text x="418.8" y="368">2X81-0163</text>
<text x="417.8" y="375.1">1-S1-2X81-0163</text>
<text x="418.4" y="382.6">2X81G</text>
<text x="417.8" y="389.5">0.02 in</text>
<text x="252.9" y="398.4">Note on drilling</text>
<text x="253" y="404.9">Solid line : drill on the front side</text>
<text x="380.1" y="404">5.00 in</text>
<text x="252.9" y="411.2">Broken line: drill on the back side</text>
<text x="431.3" y="411.5">1:7</text>
<text x="516.9" y="411.5">1/1</text>
</g>
<g font-size="4.6">
<text x="370.6" y="411.2">12.00 in</text>
<text x="397" y="411.2">9.688 in</text>
</g>
<g font-size="4.3">
<text x="345.8" y="368.4">ORDER NUMBER</text>
<text x="345.8" y="375.5">COMPONENT ID</text>
<text x="345.8" y="382.7">SERIES</text>
<text x="345.9" y="389.9">TOLERANCE</text>
<text x="367.7" y="396.7">CLEARANCE</text>
<text x="345.1" y="404.3">FLOOR</text>
<text x="344.8" y="411.1">CEILING</text>
</g>
<g font-size="3.9">
<text x="422.1" y="403.1">L:Inswing / R:Inswing</text>
<text x="469" y="403.1">L:right-hand hinging / R:left-hand hinging</text>
<text x="364.6" y="411.2">LD:</text>
<text x="388.2" y="411.2">/ RD:</text>
</g>
<g font-size="3.5">
<text x="417.9" y="397">SWING</text>
<text x="466.9" y="396.9">HINGE</text>
<text x="417.5" y="410.9">SCALE</text>
<text x="452.1" y="410.9">WEIGHT</text>
<text x="502.9" y="410.9">SHEET</text>
</g>
</svg>
